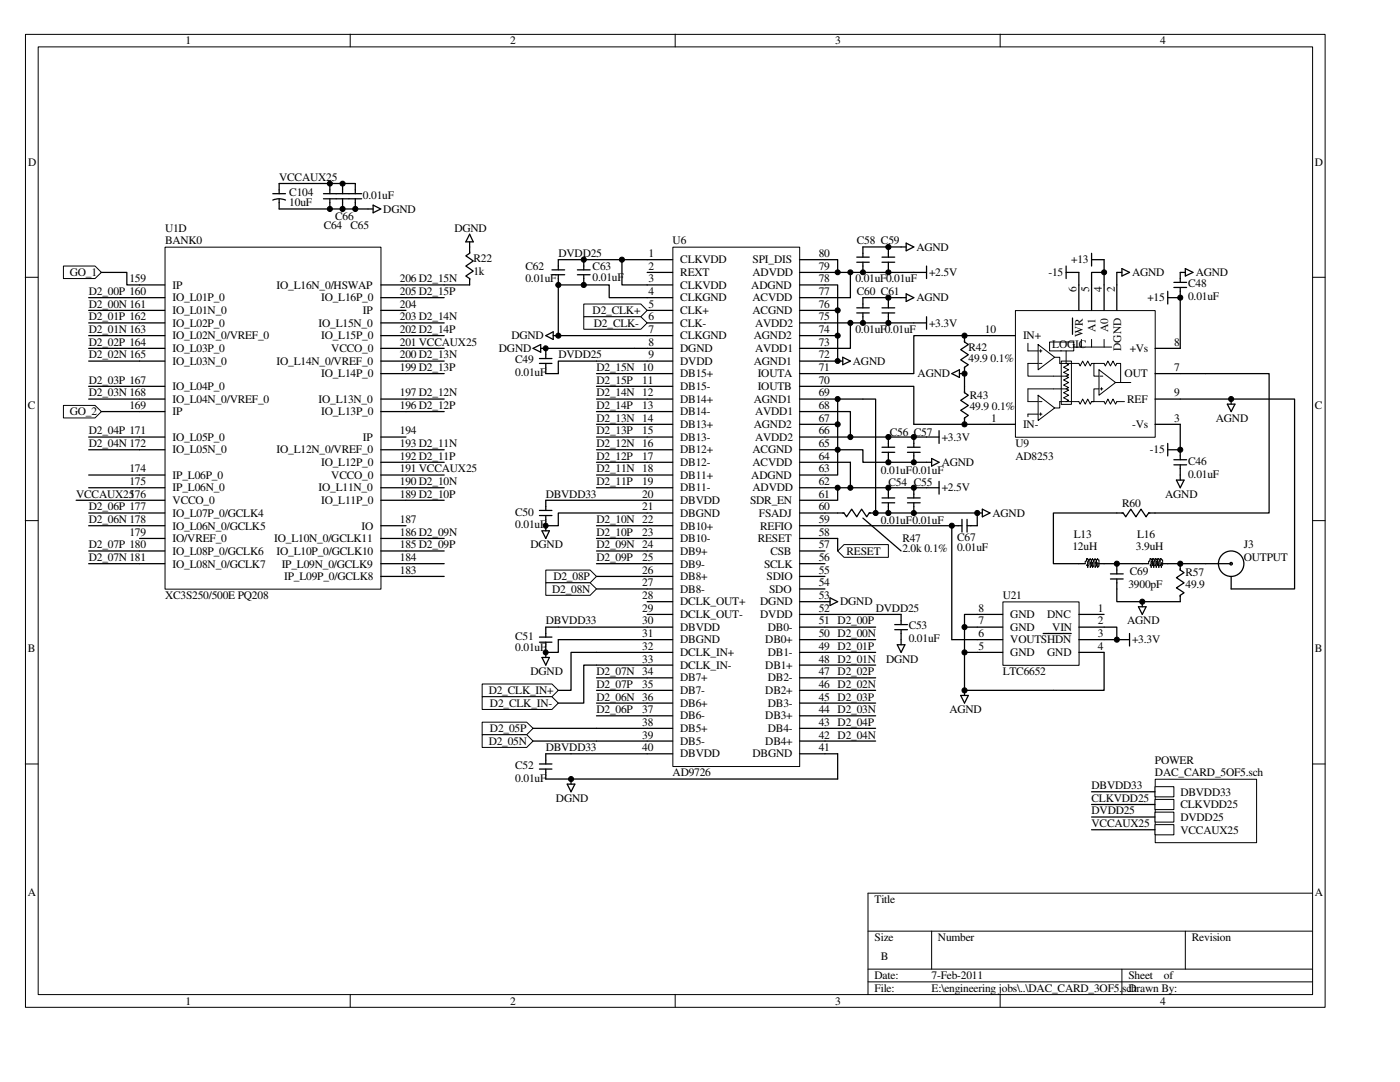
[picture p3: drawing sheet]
<svg xmlns="http://www.w3.org/2000/svg" width="279mm" height="216mm" viewBox="0 0 279 216" stroke-linecap="round" stroke-linejoin="round" font-family="sans-serif">
<g fill="none" stroke="#000" stroke-width=".2">
<path d="M5.1 6.9h259.4v194.1h-259.4zM7.6 9.4h254.4v189.1h-254.4zM69.9 6.8v2.6M134.7 6.8v2.6M199.6 6.8v2.6M5 55.3h2.6M261.9 55.3h2.6M5 103.9h2.6M261.9 103.9h2.6M5 152.4h2.6M261.9 152.4h2.6M261.9 178.2h-88.7v20.2"/>
<path d="M69.9 198.4v2.6M134.7 198.4v2.6M173.2 185.8h88.7M173.2 193.4h88.7M173.2 195.9h88.7M185.9 185.8v7.6M199.6 198.4v2.6M223.9 193.4v5M236.6 185.8v7.6"/>
</g>
<g fill="none" stroke="#000" stroke-width=".25">
<path d="M17.7 59.4h10.2M81 59.4h7.6M81 56.9h7.6M17.7 67h10.2M17.7 64.4h10.2M17.7 72.1h10.2M17.7 79.6h10.2M17.7 77.1h10.2M17.7 69.5h10.2M17.7 61.9h10.2M81 67h7.6M81 64.4h7.6"/>
<path d="M81 74.5h7.6M81 72.1h7.6M81 79.6h7.6M119 74.5h10.2M119 79.6h10.2M119 77.1h10.2M17.7 89.7h10.2M17.7 97.3h10.2M17.7 94.8h10.2M17.7 87.2h10.2M81 82.1h7.6M81 92.2h7.6"/>
<path d="M81 89.7h7.6M81 99.8h7.6M81 97.3h7.6M119 82.1h10.2M119 92.2h10.2M119 89.7h10.2M119 97.3h10.2M119 94.8h10.2M119 87.2h10.2M119 84.7h10.2M17.7 109.9h10.2M17.7 112.5h10.2"/>
<path d="M17.7 104.9h10.2M17.7 102.4h10.2M81 109.9h7.6M81 107.4h7.6M81 115h7.6M81 112.5h7.6M119 109.9h10.2M119 107.4h10.2M119 115h10.2M119 112.5h10.2M119 104.9h10.2M119 117.5h10.2"/>
<path d="M119 135.3h10.2M119 137.8h10.2M164.6 135.3h10.2M164.6 137.8h10.2M164.6 130.2h10.2M164.6 132.7h10.2M164.6 125.1h10.2M164.6 127.6h10.2M119 140.3h10.2M119 142.8h10.2M119 145.3h10.2M119 147.9h10.2"/>
<path d="M164.6 140.3h10.2M164.6 142.8h10.2M164.6 145.3h10.2M164.6 147.9h10.2"/>
</g>
<path d="M33 49.4h43v68.2h-43z" fill="#fff"/>
<path d="M32.9 49.3h43.1v68.3h-43.1z" fill="none" stroke="#000" stroke-width=".2"/>
<g fill="none" stroke="#000" stroke-width=".25">
<path d="M27.9 56.9h5M27.9 59.4h5M76 56.9h5M76 59.4h5M27.9 61.9h5M27.9 64.4h5M27.9 67h5M27.9 69.5h5M27.9 72.1h5M27.9 77.1h5M27.9 79.6h5M76 61.9h5"/>
<path d="M76 64.4h5M76 67h5M76 69.5h5M76 72.1h5M76 79.6h5M76 74.5h5M27.9 82.1h5M27.9 87.2h5M27.9 89.7h5M27.9 94.8h5M27.9 97.3h5M27.9 99.8h5"/>
<path d="M76 82.1h5M76 87.2h5M76 89.7h5M76 94.8h5M76 97.3h5M76 99.8h5M76 92.2h5M27.9 102.4h5M27.9 104.9h5M27.9 107.4h5M27.9 109.9h5M27.9 112.5h5"/>
<path d="M76 104.9h5M76 107.4h5M76 109.9h5M76 112.5h5M76 115h5"/>
</g>
<path d="M134.3 49.4h25.3v103.6h-25.3z" fill="#fff"/>
<path d="M134.3 49.3h25.3v103.7h-25.3z" fill="none" stroke="#000" stroke-width=".2"/>
<g fill="none" stroke="#000" stroke-width=".25">
<path d="M129.2 51.8h5M129.2 54.4h5M129.2 56.9h5M129.2 59.4h5M159.6 51.8h5M159.6 54.4h5M159.6 56.9h5M159.6 59.4h5M129.2 61.9h5M129.2 64.4h5M129.2 67h5M129.2 69.5h5"/>
<path d="M129.2 72.1h5M129.2 74.5h5M129.2 77.1h5M129.2 79.6h5M159.6 61.9h5M159.6 64.4h5M159.6 67h5M159.6 69.5h5M159.6 72.1h5M159.6 74.5h5M159.6 77.1h5M159.6 79.6h5"/>
<path d="M129.2 82.1h5M129.2 84.7h5M129.2 87.2h5M129.2 89.7h5M129.2 92.2h5M129.2 94.8h5M129.2 97.3h5M129.2 99.8h5M159.6 82.1h5M159.6 84.7h5M159.6 87.2h5M159.6 89.7h5"/>
<path d="M159.6 92.2h5M159.6 94.8h5M159.6 97.3h5M159.6 99.8h5M129.2 102.4h5M129.2 104.9h5M129.2 107.4h5M129.2 109.9h5M129.2 112.5h5M129.2 115h5M129.2 117.5h5M159.6 102.4h5"/>
<path d="M159.6 104.9h5M159.6 107.4h5M159.6 109.9h5M159.6 112.5h5M159.6 115h5M159.6 117.5h5M119 130.2h15.2M119 132.7h15.2M129.2 120.1h5M129.2 122.6h5M129.2 125.1h5M129.2 127.6h5"/>
<path d="M129.2 135.3h5M129.2 137.8h5M159.6 120.1h5M159.6 122.6h5M159.6 125.1h5M159.6 127.6h5M159.6 130.2h5M159.6 132.7h5M159.6 135.3h5M159.6 137.8h5M129.2 140.3h5M129.2 142.8h5"/>
<path d="M129.2 145.3h5M129.2 147.9h5M129.2 150.4h5M159.6 140.3h5M159.6 142.8h5M159.6 145.3h5M159.6 147.9h5M159.6 150.4h5"/>
</g>
<path d="M116.5 60.7h11.4l1.3 1.2-1.3 1.3h-11.4z" fill-rule="evenodd" fill="#fff"/>
<path d="M116.5 60.7h11.4l1.3 1.2-1.3 1.3h-11.4z" fill="none" stroke="#000" stroke-width=".2"/>
<path d="M116.5 63.2h11.4l1.3 1.2-1.3 1.3h-11.4z" fill-rule="evenodd" fill="#fff"/>
<path d="M116.5 63.2h11.4l1.3 1.2-1.3 1.3h-11.4z" fill="none" stroke="#000" stroke-width=".2"/>
<path d="M96.2 136.5h14l1.2 1.3-1.2 1.2h-14z" fill-rule="evenodd" fill="#fff"/>
<path d="M96.2 136.5h14l1.2 1.3-1.2 1.2h-14z" fill="none" stroke="#000" stroke-width=".2"/>
<path d="M96.2 139h14l1.2 1.3-1.2 1.3h-14z" fill-rule="evenodd" fill="#fff"/>
<path d="M96.2 139h14l1.2 1.3-1.2 1.3h-14z" fill="none" stroke="#000" stroke-width=".2"/>
<path d="M202.7 62h27.8v25.2h-27.8z" fill="#fff"/>
<path d="M202.6 62h27.9v25.2h-27.9z" fill="none" stroke="#000" stroke-width=".2"/>
<path d="M211.8 72.1h2v8.6h-2z" fill="#fff"/>
<g fill="none" stroke="#000" stroke-width=".2">
<path d="M205.1 68.5v1.5h2.1M207.2 68.7l3.3 2.6-3.3 2.5zM207.2 78.9l3.3 2.5-3.3 2.5zM207.2 72.5h-2.1v2.6h7.7M207.4 72.5h.5M207.4 70h.5M207.7 69.8v.5M209.5 68.2h4.8v1.8h-4.8zM210.5 71.3h1v1.2h3.8l.3 .5 .5-.9 .5 .9 .5-.9 .5 .9 .2-.5h.5M211.8 72.1h2v8.6h-2zM212.8 70v2.5l.5 .3-1 .5 1 .5-1 .5 1 .5-.5 .3M212.8 75.1l.5 .2-1 .5 1 .5-1 .5 1 .5-.5 .3"/>
<path d="M212.8 77.6l.5 .3-1 .5 1 .5-1 .5 1 .5-.5 .2M212.8 77.6h-7.7v2.5h2.1M214.3 69.3h7.6M215.8 67.7v1.6M217.8 67.7v1.6M219.3 75.1h-1v-2.6h2l.3 .5 .5-.9 .5 .9 .5-.9 .5 .9 .3-.5h.7v3.8h-1M219.3 73.8l3.3 2.5-3.3 2.6zM219.3 77.6h-1v2.5M219.6 75.1h.5M219.6 77.6h.5M219.8 77.3v.6M220.3 67.7v1.6"/>
<path d="M223.6 76.3h2.1M207.2 82.6h-2.1v.5M207.4 82.6h.5M207.4 80.1h.5M207.7 82.4v.5M224.4 80.1h-1.5l-.3 .5-.5-1-.5 1-.5-1-.5 1-.3-.5h-2.5l-.2 .5-.5-1-.5 1-.5-1-.5 1-.3-.5h-3.8v1.3h-1"/>
<circle cx="167.2" cy="54.3" r=".5"/>
<circle cx="169.7" cy="54.3" r=".5"/>
<circle cx="167.2" cy="61.9" r=".51"/>
<circle cx="167.2" cy="67" r=".51"/>
<circle cx="167.2" cy="79.6" r=".51"/>
<circle cx="167.2" cy="72" r=".5"/>
<circle cx="169.7" cy="64.4" r=".51"/>
<circle cx="167.2" cy="97.3" r=".51"/>
<circle cx="167.2" cy="89.7" r=".51"/>
<circle cx="167.2" cy="84.7" r=".51"/>
<circle cx="169.7" cy="87.2" r=".51"/>
<circle cx="169.7" cy="97.3" r=".51"/>
</g>
<g fill="none" stroke="#000" stroke-width=".25">
<path d="M54.4 39.9a3.3 3.3 0 0 1 2.6 0M54.4 38.7h2.6M55.7 38.7v-2.1h15.2v2.1M55.7 39.7v2h18.8M64.6 38.7h7.6M64.6 39.7h7.6M65.8 36.6v2.1M65.8 39.7v2M68.4 36.6v2.1M68.4 39.7v2M70.9 39.7v2M74.5 40.9l1.5 .8-1.5 .8z"/>
<path d="M110.2 54.8h2.5M110.2 53.8h2.5M111.4 54.8v2.1M115.2 54.8h2.6M115.2 53.8h2.6M116.5 51.8v2M116.5 54.8v2.1M124.1 51.8h-12.7v2M129.2 51.8h-5.1v5.1h5.1M129.2 59.4h-7.6v-2.5h-10.2v10.1h17.8M164.6 56.9h2.6v5h-2.6M164.6 51.8h2.6v2.6h-2.6"/>
<path d="M167.2 54.4h2.5v5h-5.1M169.7 54.4h15.2M171 52.3h2.5M171 51.3h2.5M172.2 52.3v2.1M176 52.3h2.6M176 51.3h2.6M177.3 49.3v2M177.3 52.3v2.1M177.3 59.4v2M180.8 59.4h-8.6v2M180.8 49.3h-8.6v2"/>
<path d="M180.8 58.6l1.6 .8-1.6 .8zM180.8 48.5l1.6 .8-1.6 .7zM184.9 53.1v2.5M212.8 54.4h2.5v7.5M212.8 53.1v2.5M217.8 51.8h2.5v10.1M217.8 50.5v2.6M220.3 54.4h-2.5v7.5M223.9 54.4h-1v7.5M223.9 53.6l1.5 .8-1.5 .7zM233 58.1v2.6M233 59.4h2.5"/>
<path d="M234.3 57.4h2.5M234.3 56.3h2.5M235.5 57.4v12.1h-5M236.6 54.4h-1.1v1.9M236.6 53.6l1.5 .8-1.5 .7zM81 69.5h7.6M106.4 69.5l1.5-.8v1.6zM107.7 71.5h2.5M107.7 72.5h2.5M107.9 69.5h21.3M108.9 69.5v2M129.2 72.1h-17.8v2.4h-2.5v-2"/>
<path d="M164.6 77.1h17.8v7.6h20.2M164.6 79.6h2.6v5.1h-2.6M164.6 64.4h20.3M167.2 61.9v5.1h-2.6M167.2 67v5.1h-2.6M167.2 79.6h7.6v22.8M167.2 72.1h1M168.2 71.3l1.5 .8-1.5 .7zM169.7 64.4v5.1h-5.1M171 62.4h2.5M171 61.4h2.5M172.2 62.4v2"/>
<path d="M176 62.4h2.6M176 61.4h2.6M177.3 62.4v2M184.9 63.2v2.5M189.9 74.5l1.6-.7v1.5zM191.5 74.5h1M192.5 67v1.2l.8 .5-1.6 1.1 1.6 1-1.6 1 1.6 1-.8 .5v.2M192.5 73.3v5.1l.8 .5-1.6 1 1.6 1-1.6 1 1.6 1-.8 .5v.3M202.6 67h-20.2v7.5h-17.8M214 63.5v3.2M230.5 74.5h5M230.5 79.6h15.2v1"/>
<path d="M15.2 99.8h12.7M81 94.8h7.6M129.2 99.8h-20.3v2.1M164.6 82.1h5.1v5.1h-5.1M164.6 92.2h5.1v5.1h-2.5M164.6 97.3h2.6v2.5h-2.6M167.2 84.7v5h-2.6M169.7 87.2h17.7M169.7 97.3h17.7M176 99.4h2.6M176 90.3h2.6M176 89.2h2.6"/>
<path d="M177.3 92.2h-5.1v-2.5h-5v5.1h-2.6M177.3 87.2v2M177.3 90.3v1.9M177.3 97.3v2.1M177.3 92.2h8.6M181.1 99.4h2.5M181.1 90.3h2.5M181.1 89.2h2.5M182.4 87.2v2M182.4 90.3v1.9M182.4 97.3v2.1M185.9 91.5l1.5 .7-1.5 .8z"/>
<path d="M187.4 85.9v2.6M187.4 96.1v2.5M192.5 83.4v1.3M230.5 84.7h5v7M233 88.5v2.5M233 89.7h2.5M234.3 92.8h2.5M234.3 91.7h2.5M234.8 95.8h1.5l-.8 1.5zM235.5 92.8v3M244.9 80.6h1.6l-.8 1.5zM107.7 102.9h2.5"/>
<path d="M107.7 101.9h2.5M108.2 105.9h1.4l-.7 1.5zM108.9 102.9v3M129.2 102.4h-17.8v2.5h-2.5M164.6 104.9h25.3v22.7M164.6 102.4h3.8M165.7 119.3l1.5 .8-1.5 .7zM168.2 102.4h.2l.6 .7 1-1.5 1 1.5 1-1.5 1 1.5 .5-.7h22.5M172.2 103.4l7.6 6.5M176 100.3h2.6M177.3 100.3v2.1M181.1 100.3h2.5"/>
<path d="M182.4 100.3v2.1M189.9 104.9h2.1M192 103.6v2.6M193 104.9h2M193 103.6v2.6M196 101.6l1.6 .8-1.6 .7zM240.6 112.5h5.1M245.7 115v2.5M107.7 128.1h2.5M107.7 127.1h2.5M108.2 131.2h1.4l-.7 1.5zM108.9 128.1v3.1"/>
<path d="M119 130.2h-5v7.6h-2.6M119 132.7h-2.5v7.6h-5.1M129.2 127.6h-17.8v2.6h-2.5M129.2 125.1h-20.3v2M164.6 122.6h15.2v2M164.6 120.1h1.1M178.6 125.6h2.5M178.6 124.6h2.5M179.1 128.7h1.5l-.8 1.5zM179.8 125.6v3.1M107.7 153.5h2.5M107.7 152.4h2.5"/>
<path d="M113.2 156.5h1.5l-.7 1.5zM114 155.4v1.1M129.2 150.4h-20.3v2M164.6 150.4h2.6v5h-58.3v-1.9"/>
<circle cx="245.7" cy="112.5" r=".26"/>
<circle cx="245.7" cy="112.5" r="2.54"/>
</g>
<g fill="#000">
<circle cx="167.2" cy="54.3" r=".5"/>
<circle cx="169.7" cy="54.3" r=".5"/>
<circle cx="167.2" cy="61.9" r=".51"/>
<circle cx="167.2" cy="67" r=".51"/>
<circle cx="167.2" cy="79.6" r=".51"/>
<circle cx="167.2" cy="72" r=".5"/>
<circle cx="169.7" cy="64.4" r=".51"/>
<circle cx="167.2" cy="97.3" r=".51"/>
<circle cx="167.2" cy="89.7" r=".51"/>
<circle cx="167.2" cy="84.7" r=".51"/>
<circle cx="169.7" cy="87.2" r=".51"/>
<circle cx="169.7" cy="97.3" r=".51"/>
</g>
<path d="M230.6 155.5h20.2v12.6h-20.2z" fill="#fff"/>
<path d="M230.5 155.5h20.3v12.6h-20.3z" fill="none" stroke="#000" stroke-width=".2"/>
<path d="M230.5 157h3.8v2h-3.8z" fill-rule="evenodd" fill="#fff"/>
<path d="M230.5 157h3.8v2h-3.8z" fill="none" stroke="#000" stroke-width=".2"/>
<path d="M230.5 159.5h3.8v2h-3.8z" fill-rule="evenodd" fill="#fff"/>
<path d="M230.5 159.5h3.8v2h-3.8z" fill="none" stroke="#000" stroke-width=".2"/>
<path d="M230.5 162.1h3.8v1.9h-3.8z" fill-rule="evenodd" fill="#fff"/>
<path d="M230.5 162.1h3.8v1.9h-3.8z" fill="none" stroke="#000" stroke-width=".2"/>
<path d="M230.5 164.5h3.8v2.1h-3.8z" fill-rule="evenodd" fill="#fff"/>
<path d="M230.5 164.5h3.8v2.1h-3.8z" fill="none" stroke="#000" stroke-width=".2"/>
<path d="M235.5 74.5h5.1M164.6 107.4h2.6M217.8 158h12.7M217.8 160.5h12.7M217.8 163h12.7M217.8 165.6h12.7" fill="none" stroke="#000" stroke-width=".25"/>
<path d="M167.2 109.9l1.2-1.2h8.9v2.5h-8.9z" fill-rule="evenodd" fill="#fff"/>
<g fill="none" stroke="#000" stroke-width=".2">
<path d="M167.2 109.9l1.2-1.2h8.9v2.5h-8.9z"/>
<circle cx="111.4" cy="67" r=".5"/>
<circle cx="114" cy="155.5" r=".5"/>
</g>
<path d="M108.9 67l1.5-.8v1.5zM110.4 67h1M167.2 107.4v2.5" fill="none" stroke="#000" stroke-width=".25"/>
<g fill="#000">
<circle cx="111.4" cy="67" r=".5"/>
<circle cx="114" cy="155.5" r=".5"/>
</g>
<path d="M12.7 53.1h6.3l1.2 1.3-1.2 1.2h-6.3z" fill-rule="evenodd" fill="#fff"/>
<path d="M12.7 53.1h6.3l1.2 1.3-1.2 1.2h-6.3z" fill="none" stroke="#000" stroke-width=".2"/>
<path d="M12.7 80.9h6.3l1.2 1.2-1.2 1.3h-6.3z" fill-rule="evenodd" fill="#fff"/>
<path d="M12.7 80.9h6.3l1.2 1.2-1.2 1.3h-6.3z" fill="none" stroke="#000" stroke-width=".2"/>
<path d="M20.2 54.4h5.1v2.5h2.6M20.2 82.1h7.7" fill="none" stroke="#000" stroke-width=".25"/>
<path d="M96.2 144.1h8.9l1.3 1.2-1.3 1.3h-8.9z" fill-rule="evenodd" fill="#fff"/>
<path d="M96.2 144.1h8.9l1.3 1.2-1.3 1.3h-8.9z" fill="none" stroke="#000" stroke-width=".2"/>
<path d="M96.2 146.6h8.9l1.3 1.3-1.3 1.2h-8.9z" fill-rule="evenodd" fill="#fff"/>
<path d="M96.2 146.6h8.9l1.3 1.3-1.3 1.2h-8.9z" fill="none" stroke="#000" stroke-width=".2"/>
<path d="M108.9 113.7h8.9l1.2 1.3-1.2 1.3h-8.9z" fill-rule="evenodd" fill="#fff"/>
<path d="M108.9 113.7h8.9l1.2 1.3-1.2 1.3h-8.9z" fill="none" stroke="#000" stroke-width=".2"/>
<path d="M108.9 116.3h8.9l1.2 1.2-1.2 1.3h-8.9z" fill-rule="evenodd" fill="#fff"/>
<g fill="none" stroke="#000" stroke-width=".2">
<path d="M108.9 116.3h8.9l1.2 1.2-1.2 1.3h-8.9zM217.1 112.2v.5h-.3l.3 .3v.2v-.2l.2-.3v-1h-.2v-.2h-.3v.5h-.2v.5M217.6 112.2v1v-.2h.2v-1.3h-.2v-.2l-.3 .2v.3h-.2v.5M218.1 112.2v1v-.2h.2v-1.3h-.2v-.2l-.5 .7v.3M218.6 112.2v1v-.2h.2v-1.3h-.2v-.2l-.5 .7v.3M219.1 112.2v1v-.2h.2v-1.3h-.2v-.2l-.3 .2-.2 .8M229.7 112.2v.5h-.2l.2 .3v.2v-.2l.3-.3v-1h-.3v-.2h-.2v.5h-.3v.5M230.3 112.2v.5h-.3l.3 .3v.2v-.2l.2-.3v-1h-.2v-.2h-.3v.5h-.3v.5M230.8 112.2v.5h-.3l.3 .3v.2v-.2l.2-.3v-1h-.2v-.2h-.3v.5h-.2v.5M231.3 112.2v.5h-.3l.3 .3v.2v-.2l.2-.3v-1h-.2v-.2h-.3v.5h-.2v.5M231.8 112.2v.5h-.3l.3 .3v.2v-.2l.2-.3v-1h-.2v-.2h-.3v.5h-.2v.5"/>
<circle cx="65.8" cy="36.6" r=".49"/>
<circle cx="68.4" cy="36.6" r=".5"/>
<circle cx="65.8" cy="41.7" r=".5"/>
<circle cx="68.4" cy="41.7" r=".51"/>
<circle cx="70.9" cy="41.7" r=".51"/>
<circle cx="111.4" cy="56.9" r=".5"/>
<circle cx="116.5" cy="51.8" r=".51"/>
<circle cx="116.5" cy="56.9" r=".51"/>
<circle cx="124.1" cy="51.8" r=".51"/>
<circle cx="172.2" cy="54.3" r=".49"/>
<circle cx="177.3" cy="59.4" r=".51"/>
<circle cx="177.3" cy="49.3" r=".51"/>
<circle cx="177.3" cy="54.3" r=".5"/>
<circle cx="220.4" cy="54.3" r=".49"/>
<circle cx="235.5" cy="59.4" r=".51"/>
<circle cx="108.9" cy="69.5" r=".5"/>
<circle cx="172.2" cy="64.4" r=".5"/>
<circle cx="177.3" cy="64.4" r=".51"/>
<circle cx="192.5" cy="67" r=".51"/>
<circle cx="192.5" cy="74.6" r=".51"/>
<circle cx="177.3" cy="87.2" r=".51"/>
<circle cx="177.3" cy="97.3" r=".51"/>
<circle cx="177.3" cy="92.2" r=".51"/>
<circle cx="182.4" cy="92.2" r=".51"/>
<circle cx="182.4" cy="87.2" r=".51"/>
<circle cx="182.4" cy="97.3" r=".51"/>
<circle cx="192.5" cy="84.7" r=".51"/>
<circle cx="235.5" cy="89.7" r=".5"/>
<circle cx="108.9" cy="104.9" r=".5"/>
<circle cx="174.8" cy="102.4" r=".5"/>
<circle cx="177.3" cy="102.4" r=".51"/>
<circle cx="182.4" cy="102.4" r=".51"/>
<circle cx="190" cy="104.9" r=".5"/>
<circle cx="195" cy="102.4" r=".51"/>
<circle cx="222.9" cy="112.5" r=".51"/>
<circle cx="235.5" cy="112.5" r=".51"/>
<circle cx="108.9" cy="130.2" r=".5"/>
<circle cx="192.5" cy="130.2" r=".51"/>
<circle cx="192.5" cy="125.1" r=".51"/>
<circle cx="222.9" cy="127.6" r=".5"/>
<circle cx="228" cy="120.1" r=".51"/>
</g>
<g fill="none" stroke="#000" stroke-width=".25">
<path d="M93.7 50.3v.2l-.7 .6 1.4 1-1.4 1 1.4 1-1.4 1 .7 .5v1.3h-5.1M93.7 48.3v2.2M93.7 46.7l.7 1.6h-1.4zM240.6 74.5h12.7v27.9h-24.1l-.5 .7-1-1.5-1 1.5-1-1.5-1 1.5-.5-.7h-.3M245.7 79.6h12.7v37.9h-12.7M195 102.4v2.5M219.1 112.5h10.1M221.6 115.5h2.6M221.6 114.5h2.6M222.9 115.5v4.6h12.6v-1.3M222.9 112.5v2M224.2 102.4h-14v10.1h6.4"/>
<path d="M231.8 112.5h8.8M235.5 112.5v1.2l.8 .6-1.5 1 1.5 1-1.5 1 1.5 1-.8 .5v.2M189.9 127.6h5.1M192.5 130.2h2.5M192.5 125.1h2.5M195 122.6h-2.5v15.2h27.8v-7.6M220.3 125.1h2.6v2.5h-2.6M222.9 127.6h2.5M225.4 126.4v2.5M227.2 121.1h1.5l-.7 1.5zM228 120.1v1M106.4 147.9h12.6"/>
<path d="M106.4 145.3h12.6"/>
</g>
<g fill="#000">
<circle cx="65.8" cy="36.6" r=".49"/>
<circle cx="68.4" cy="36.6" r=".5"/>
<circle cx="65.8" cy="41.7" r=".5"/>
<circle cx="68.4" cy="41.7" r=".51"/>
<circle cx="70.9" cy="41.7" r=".51"/>
<circle cx="111.4" cy="56.9" r=".5"/>
<circle cx="116.5" cy="51.8" r=".51"/>
<circle cx="116.5" cy="56.9" r=".51"/>
<circle cx="124.1" cy="51.8" r=".51"/>
<circle cx="172.2" cy="54.3" r=".49"/>
<circle cx="177.3" cy="59.4" r=".51"/>
<circle cx="177.3" cy="49.3" r=".51"/>
<circle cx="177.3" cy="54.3" r=".5"/>
<circle cx="220.4" cy="54.3" r=".49"/>
<circle cx="235.5" cy="59.4" r=".51"/>
<circle cx="108.9" cy="69.5" r=".5"/>
<circle cx="172.2" cy="64.4" r=".5"/>
<circle cx="177.3" cy="64.4" r=".51"/>
<circle cx="192.5" cy="67" r=".51"/>
<circle cx="192.5" cy="74.6" r=".51"/>
<circle cx="177.3" cy="87.2" r=".51"/>
<circle cx="177.3" cy="97.3" r=".51"/>
<circle cx="177.3" cy="92.2" r=".51"/>
<circle cx="182.4" cy="92.2" r=".51"/>
<circle cx="182.4" cy="87.2" r=".51"/>
<circle cx="182.4" cy="97.3" r=".51"/>
<circle cx="192.5" cy="84.7" r=".51"/>
<circle cx="235.5" cy="89.7" r=".5"/>
<circle cx="108.9" cy="104.9" r=".5"/>
<circle cx="174.8" cy="102.4" r=".5"/>
<circle cx="177.3" cy="102.4" r=".51"/>
<circle cx="182.4" cy="102.4" r=".51"/>
<circle cx="190" cy="104.9" r=".5"/>
<circle cx="195" cy="102.4" r=".51"/>
<circle cx="222.9" cy="112.5" r=".51"/>
<circle cx="235.5" cy="112.5" r=".51"/>
<circle cx="108.9" cy="130.2" r=".5"/>
<circle cx="192.5" cy="130.2" r=".51"/>
<circle cx="192.5" cy="125.1" r=".51"/>
<circle cx="222.9" cy="127.6" r=".5"/>
<circle cx="228" cy="120.1" r=".51"/>
</g>
<path d="M200.2 120.1h15.1v12.7h-15.1z" fill="#fff"/>
<g fill="none" stroke="#000" stroke-width=".2">
<path d="M200.2 120.1h15.1v12.7h-15.1z"/>
<circle cx="245.7" cy="79.6" r=".51"/>
<circle cx="192.5" cy="137.8" r=".51"/>
</g>
<path d="M191.7 138.8h1.6l-.8 1.5zM192.5 137.8v1M195 122.6h5.1M195 125.1h5.1M195 127.6h5.1M195 130.2h5.1M208.2 126.4h5.6M215.3 122.6h5M215.3 125.1h5M215.3 127.6h5M215.3 130.2h5" fill="none" stroke="#000" stroke-width=".25"/>
<g fill="#000">
<circle cx="245.7" cy="79.6" r=".51"/>
<circle cx="192.5" cy="137.8" r=".51"/>
</g>
<g font-size="2.3">
<text x="37" y="8.8">1</text>
<text x="101.8" y="8.8">2</text>
<text x="166.7" y="8.8">3</text>
<text x="231.5" y="8.8">4</text>
<text x="5.6" y="33.1">D</text>
<text x="262.4" y="33.1">D</text>
<text x="55.7" y="36.1">VCCAUX25</text>
<text x="57.7" y="39.2">C104</text>
<text x="57.7" y="41.2">10uF</text>
<text x="72.4" y="39.7">0.01uF</text>
<text x="32.9" y="46.2">U1D</text>
<text x="64.6" y="45.7">C64</text>
<text x="66.9" y="43.9">C66</text>
<text x="69.9" y="45.7">C65</text>
<text x="76.5" y="42.5">DGND</text>
<text x="90.7" y="46.2">DGND</text>
<text x="32.9" y="48.8">BANK0</text>
<text x="94.5" y="52.3">R22</text>
<text x="104.9" y="53.8">C62</text>
<text x="111.5" y="51.3">DVDD25</text>
<text x="118.3" y="53.8">C63</text>
<text x="129.5" y="51.3">1</text>
<text x="129.5" y="53.8">2</text>
<text x="134.2" y="48.8">U6</text>
<text x="135.8" y="52.5">CLKVDD</text>
<text x="150.2" y="52.5">SPI_DIS</text>
<text x="163.4" y="53.8">79</text>
<text x="163.4" y="51.3">80</text>
<text x="171" y="48.8">C58 C59</text>
<text x="182.9" y="50">AGND</text>
<text x="213.8" y="52.5">+13</text>
<text x="13.9" y="55.1">GO_1</text>
<text x="17.7" y="58.9">D2_00P 160</text>
<text x="25.8" y="56.3">159</text>
<text x="34.5" y="57.6">IP</text>
<text x="55.2" y="57.6">IO_L16N_0/HSWAP</text>
<text x="79.8" y="56.3">206 D2_15N</text>
<text x="79.8" y="58.9">205 D2_15P</text>
<text x="94.5" y="54.8">1k</text>
<text x="104.9" y="56.3">0.01uF</text>
<text x="118.3" y="56.1">0.01uF</text>
<text x="129.5" y="56.3">3</text>
<text x="129.5" y="58.9">4</text>
<text x="135.8" y="55.1">REXT</text>
<text x="135.8" y="57.6">CLKVDD</text>
<text x="149.9" y="57.6">ADGND</text>
<text x="150.2" y="55.1">ADVDD</text>
<text x="163.4" y="58.9">77</text>
<text x="163.4" y="56.3">78</text>
<text x="170.7" y="56.3">0.01uF0.01uF</text>
<text x="171" y="58.9">C60 C61</text>
<text x="185.4" y="55.1">+2.5V</text>
<text x="209.3" y="55.1">-15</text>
<text x="214.8" y="58.2" transform="rotate(-90 214.8 58.2)">6</text>
<text x="217.4" y="58.2" transform="rotate(-90 217.4 58.2)">5</text>
<text x="219.9" y="58.2" transform="rotate(-90 219.9 58.2)">4</text>
<text x="222.5" y="58.2" transform="rotate(-90 222.5 58.2)">2</text>
<text x="225.9" y="55.1">AGND</text>
<text x="237.1" y="57.4">C48</text>
<text x="237.1" y="59.9">0.01uF</text>
<text x="238.6" y="55.1">AGND</text>
<text x="17.7" y="63.9">D2_01P 162</text>
<text x="17.7" y="61.4">D2_00N 161</text>
<text x="34.5" y="60.2">IO_L01P_0</text>
<text x="34.5" y="62.7">IO_L01N_0</text>
<text x="34.5" y="65.2">IO_L02P_0</text>
<text x="63.6" y="65.2">IO_L15N_0</text>
<text x="64.1" y="60.2">IO_L16P_0</text>
<text x="72.4" y="62.7">IP</text>
<text x="79.8" y="63.9">203 D2_14N</text>
<text x="79.8" y="61.4">204</text>
<text x="118.3" y="62.7">D2_CLK+</text>
<text x="118.5" y="65.2">D2_CLK-</text>
<text x="129.5" y="61.4">5</text>
<text x="129.5" y="63.9">6</text>
<text x="135.8" y="60.2">CLKGND</text>
<text x="135.8" y="62.7">CLK+</text>
<text x="135.8" y="65.2">CLK-</text>
<text x="150.2" y="62.7">ACGND</text>
<text x="150.2" y="60.2">ACVDD</text>
<text x="150.7" y="65.2">AVDD2</text>
<text x="163.4" y="61.4">76</text>
<text x="163.4" y="63.9">75</text>
<text x="182.9" y="60.2">AGND</text>
<text x="185.4" y="65.2">+3.3V</text>
<text x="229" y="60.2">+15</text>
<text x="17.7" y="71.5">D2_02N 165</text>
<text x="17.7" y="69">D2_02P 164</text>
<text x="17.7" y="66.5">D2_01N 163</text>
<text x="34.5" y="67.7">IO_L02N_0/VREF_0</text>
<text x="34.5" y="70.2">IO_L03P_0</text>
<text x="64.1" y="67.7">IO_L15P_0</text>
<text x="66.1" y="70.2">VCCO_0</text>
<text x="79.8" y="71.5">200 D2_13N</text>
<text x="79.8" y="69">201 VCCAUX25</text>
<text x="79.8" y="66.5">202 D2_14P</text>
<text x="99.6" y="70.2">DGND</text>
<text x="102.1" y="67.7">DGND</text>
<text x="111.5" y="71.5">DVDD25</text>
<text x="129.5" y="66.5">7</text>
<text x="129.5" y="69">8</text>
<text x="129.5" y="71.5">9</text>
<text x="135.8" y="67.7">CLKGND</text>
<text x="135.8" y="70.2">DGND</text>
<text x="150.5" y="67.7">AGND2</text>
<text x="150.7" y="70.2">AVDD1</text>
<text x="163.4" y="69">73</text>
<text x="163.4" y="71.5">72</text>
<text x="163.4" y="66.5">74</text>
<text x="170.7" y="66.5">0.01uF0.01uF</text>
<text x="193.3" y="70">R42</text>
<text x="196.6" y="66.5">10</text>
<text x="204.2" y="67.7">IN+</text>
<text x="210" y="69.5">LOGIC</text>
<text x="216.1" y="67.3" transform="rotate(-90 216.1 67.3)">WR</text>
<text x="218.7" y="66.3" transform="rotate(-90 218.7 66.3)">A1</text>
<text x="221.2" y="66.3" transform="rotate(-90 221.2 66.3)">A0</text>
<text x="223.7" y="70" transform="rotate(-90 223.7 70)">DGND</text>
<text x="225.5" y="70.2">+Vs</text>
<text x="234.3" y="69">8</text>
<text x="17.7" y="76.6">D2_03P 167</text>
<text x="34.5" y="72.8">IO_L03N_0</text>
<text x="34.5" y="77.9">IO_L04P_0</text>
<text x="55.2" y="72.8">IO_L14N_0/VREF_0</text>
<text x="64.1" y="75.3">IO_L14P_0</text>
<text x="79.8" y="74">199 D2_13P</text>
<text x="102.8" y="72.5">C49</text>
<text x="102.8" y="75.1">0.01uF</text>
<text x="119" y="74">D2_15N 10</text>
<text x="119" y="76.6">D2_15P</text>
<text x="128.2" y="76.6">11</text>
<text x="135.8" y="72.8">DVDD</text>
<text x="135.8" y="75.3">DB15+</text>
<text x="135.8" y="77.9">DB15-</text>
<text x="150.5" y="72.8">AGND1</text>
<text x="151.2" y="77.9">IOUTB</text>
<text x="151.2" y="75.3">IOUTA</text>
<text x="163.4" y="76.6">70</text>
<text x="163.4" y="74">71</text>
<text x="170.2" y="72.8">AGND</text>
<text x="183.1" y="75.3">AGND</text>
<text x="193.3" y="72.3">49.9 0.1%</text>
<text x="224.5" y="75.3">OUT</text>
<text x="234.3" y="74">7</text>
<text x="5.6" y="81.6">C</text>
<text x="13.9" y="82.9">GO_2</text>
<text x="17.7" y="79.1">D2_03N 168</text>
<text x="25.8" y="81.6">169</text>
<text x="34.5" y="80.3">IO_L04N_0/VREF_0</text>
<text x="34.5" y="82.9">IP</text>
<text x="63.6" y="80.3">IO_L13N_0</text>
<text x="64.1" y="82.9">IO_L13P_0</text>
<text x="79.8" y="81.6">196 D2_12P</text>
<text x="79.8" y="79.1">197 D2_12N</text>
<text x="119" y="79.1">D2_14N 12</text>
<text x="119" y="81.6">D2_14P</text>
<text x="128.2" y="81.6">13</text>
<text x="135.8" y="80.3">DB14+</text>
<text x="135.8" y="82.9">DB14-</text>
<text x="150.5" y="80.3">AGND1</text>
<text x="150.7" y="82.9">AVDD1</text>
<text x="163.4" y="81.6">68</text>
<text x="163.4" y="79.1">69</text>
<text x="193.5" y="79.6">R43</text>
<text x="193.5" y="81.9">49.9 0.1%</text>
<text x="225" y="80.3">REF</text>
<text x="234.3" y="79.1">9</text>
<text x="262.4" y="81.6">C</text>
<text x="17.7" y="89.2">D2_04N 172</text>
<text x="17.7" y="86.7">D2_04P 171</text>
<text x="34.5" y="88">IO_L05P_0</text>
<text x="72.4" y="88">IP</text>
<text x="79.8" y="89.2">193 D2_11N</text>
<text x="79.8" y="86.7">194</text>
<text x="119" y="84.2">D2_13N 14</text>
<text x="119" y="86.7">D2_13P</text>
<text x="119" y="89.2">D2_12N 16</text>
<text x="128.2" y="86.7">15</text>
<text x="135.8" y="85.4">DB13+</text>
<text x="135.8" y="88">DB13-</text>
<text x="150.5" y="85.4">AGND2</text>
<text x="150.7" y="88">AVDD2</text>
<text x="163.4" y="89.2">65</text>
<text x="163.4" y="86.7">66</text>
<text x="163.4" y="84.2">67</text>
<text x="177.6" y="87">C56 C57</text>
<text x="188" y="88">+3.3V</text>
<text x="197.8" y="84.2">1</text>
<text x="202.6" y="89.2">U9</text>
<text x="204.2" y="85.4">IN-</text>
<text x="225.9" y="85.4">-Vs</text>
<text x="234.3" y="84.2">3</text>
<text x="242.7" y="84.2">AGND</text>
<text x="25.8" y="94.3">174</text>
<text x="34.5" y="90.5">IO_L05N_0</text>
<text x="34.5" y="95.5">IP_L06P_0</text>
<text x="55.2" y="90.5">IO_L12N_0/VREF_0</text>
<text x="64.1" y="93">IO_L12P_0</text>
<text x="66.1" y="95.5">VCCO_0</text>
<text x="79.8" y="94.3">191 VCCAUX25</text>
<text x="79.8" y="91.7">192 D2_11P</text>
<text x="119" y="91.7">D2_12P</text>
<text x="119" y="94.3">D2_11N 18</text>
<text x="128.2" y="91.7">17</text>
<text x="135.8" y="90.5">DB12+</text>
<text x="135.8" y="93">DB12-</text>
<text x="135.8" y="95.5">DB11+</text>
<text x="149.9" y="95.5">ADGND</text>
<text x="150.2" y="93">ACVDD</text>
<text x="150.2" y="90.5">ACGND</text>
<text x="163.4" y="91.7">64</text>
<text x="163.4" y="94.3">63</text>
<text x="175.8" y="94.5">0.01uF0.01uF</text>
<text x="188" y="93">AGND</text>
<text x="202.6" y="91.7">AD8253</text>
<text x="229.5" y="90.5">-15</text>
<text x="237.1" y="92.8">C46</text>
<text x="237.1" y="95.3">0.01uF</text>
<text x="15.2" y="99.3">VCCAUX25176</text>
<text x="17.7" y="101.9">D2_06P 177</text>
<text x="25.8" y="96.8">175</text>
<text x="34.5" y="98">IP_L06N_0</text>
<text x="34.5" y="100.6">VCCO_0</text>
<text x="63.6" y="98">IO_L11N_0</text>
<text x="64.1" y="100.6">IO_L11P_0</text>
<text x="79.8" y="99.3">189 D2_10P</text>
<text x="79.8" y="96.8">190 D2_10N</text>
<text x="108.9" y="99.3">DBVDD33</text>
<text x="119" y="96.8">D2_11P</text>
<text x="128.2" y="96.8">19</text>
<text x="128.2" y="99.3">20</text>
<text x="128.2" y="101.9">21</text>
<text x="135.8" y="98">DB11-</text>
<text x="135.8" y="100.6">DBVDD</text>
<text x="149.7" y="100.6">SDR_EN</text>
<text x="150.2" y="98">ADVDD</text>
<text x="163.4" y="101.9">60</text>
<text x="163.4" y="99.3">61</text>
<text x="163.4" y="96.8">62</text>
<text x="177.3" y="97">C54 C55</text>
<text x="188" y="98">+2.5V</text>
<text x="223.9" y="101.1">R60</text>
<text x="232.5" y="99.3">AGND</text>
<text x="17.7" y="104.4">D2_06N 178</text>
<text x="25.8" y="106.9">179</text>
<text x="34.5" y="103.1">IO_L07P_0/GCLK4</text>
<text x="34.5" y="105.7">IO_L06N_0/GCLK5</text>
<text x="72.2" y="105.7">IO</text>
<text x="79.8" y="106.9">186 D2_09N</text>
<text x="79.8" y="104.4">187</text>
<text x="102.8" y="102.9">C50</text>
<text x="102.8" y="105.4">0.01uF</text>
<text x="119" y="104.4">D2_10N 22</text>
<text x="119" y="106.9">D2_10P</text>
<text x="128.2" y="106.9">23</text>
<text x="135.8" y="103.1">DBGND</text>
<text x="135.8" y="105.7">DB10+</text>
<text x="151.5" y="103.1">FSADJ</text>
<text x="151.7" y="105.7">REFIO</text>
<text x="163.4" y="106.9">58</text>
<text x="163.4" y="104.4">59</text>
<text x="175.8" y="104.6">0.01uF0.01uF</text>
<text x="191" y="107.9">C67</text>
<text x="198.1" y="103.1">AGND</text>
<text x="214.3" y="107.4">L13</text>
<text x="226.9" y="107.4">L16</text>
<text x="17.7" y="112">D2_07N 181</text>
<text x="17.7" y="109.4">D2_07P 180</text>
<text x="34.5" y="108.2">IO/VREF_0</text>
<text x="34.5" y="110.7">IO_L08P_0/GCLK6</text>
<text x="34.5" y="113.2">IO_L08N_0/GCLK7</text>
<text x="54.7" y="108.2">IO_L10N_0/GCLK11</text>
<text x="55.2" y="110.7">IO_L10P_0/GCLK10</text>
<text x="56.2" y="113.2">IP_L09N_0/GCLK9</text>
<text x="79.8" y="112">184</text>
<text x="79.8" y="109.4">185 D2_09P</text>
<text x="105.9" y="109.4">DGND</text>
<text x="119" y="109.4">D2_09N 24</text>
<text x="119" y="112">D2_09P</text>
<text x="128.2" y="112">25</text>
<text x="135.8" y="108.2">DB10-</text>
<text x="135.8" y="110.7">DB9+</text>
<text x="135.8" y="113.2">DB9-</text>
<text x="151.2" y="108.2">RESET</text>
<text x="152.5" y="113.2">SCLK</text>
<text x="153.8" y="110.7">CSB</text>
<text x="163.4" y="112">56</text>
<text x="163.4" y="109.4">57</text>
<text x="169" y="110.7">RESET</text>
<text x="180.1" y="108.2">R47</text>
<text x="180.1" y="110.2">2.0k 0.1%</text>
<text x="191" y="109.9">0.01uF</text>
<text x="214" y="109.7">12uH</text>
<text x="226.7" y="109.7">3.9uH</text>
<text x="248.2" y="109.4">J3</text>
<text x="248.2" y="112">OUTPUT</text>
<text x="32.9" y="119.5">XC3S250/500E PQ208</text>
<text x="56.7" y="115.7">IP_L09P_0/GCLK8</text>
<text x="79.8" y="114.5">183</text>
<text x="110.2" y="118.3">D2_08N</text>
<text x="110.4" y="115.7">D2_08P</text>
<text x="128.2" y="114.5">26</text>
<text x="128.2" y="117">27</text>
<text x="128.2" y="119.5">28</text>
<text x="135.8" y="115.7">DB8+</text>
<text x="135.8" y="118.3">DB8-</text>
<text x="153" y="115.7">SDIO</text>
<text x="153.5" y="118.3">SDO</text>
<text x="163.4" y="114.5">55</text>
<text x="163.4" y="119.5">53</text>
<text x="163.4" y="117">54</text>
<text x="200.1" y="119.5">U21</text>
<text x="225.2" y="117.3">3900pF</text>
<text x="225.5" y="114.8">C69</text>
<text x="236.6" y="115">R57</text>
<text x="236.6" y="117.3">49.9</text>
<text x="108.9" y="124.6">DBVDD33</text>
<text x="128.2" y="122.1">29</text>
<text x="128.2" y="124.6">30</text>
<text x="135.8" y="120.8">DCLK_OUT+</text>
<text x="135.8" y="123.4">DCLK_OUT-</text>
<text x="135.8" y="125.9">DBVDD</text>
<text x="151.7" y="123.4">DVDD</text>
<text x="151.7" y="120.8">DGND</text>
<text x="153.2" y="125.9">DB0-</text>
<text x="163.4" y="122.1">52</text>
<text x="163.4" y="124.6">51 D2_00P</text>
<text x="167.7" y="120.8">DGND</text>
<text x="174.8" y="122.1">DVDD25</text>
<text x="181.4" y="125.6">C53</text>
<text x="195.3" y="124.6">7</text>
<text x="195.3" y="122.1">8</text>
<text x="201.6" y="125.9">GND</text>
<text x="201.6" y="123.4">GND</text>
<text x="209" y="123.4">DNC</text>
<text x="210" y="125.9">VIN</text>
<text x="219.1" y="122.1">1</text>
<text x="219.1" y="124.6">2</text>
<text x="225" y="124.6">AGND</text>
<text x="5.6" y="130.2">B</text>
<text x="102.8" y="127.6">C51</text>
<text x="102.8" y="129.9">0.01uF</text>
<text x="128.2" y="127.1">31</text>
<text x="128.2" y="129.7">32</text>
<text x="135.8" y="128.4">DBGND</text>
<text x="135.8" y="130.9">DCLK_IN+</text>
<text x="152.7" y="128.4">DB0+</text>
<text x="153.2" y="130.9">DB1-</text>
<text x="163.4" y="129.7">49 D2_01P</text>
<text x="163.4" y="127.1">50 D2_00N</text>
<text x="181.4" y="128.1">0.01uF</text>
<text x="195.3" y="129.7">5</text>
<text x="195.3" y="127.1">6</text>
<text x="201.6" y="130.9">GND</text>
<text x="201.6" y="128.4">VOUTSHDN</text>
<text x="209" y="130.9">GND</text>
<text x="219.1" y="129.7">4</text>
<text x="219.1" y="127.1">3</text>
<text x="225.9" y="128.4">+3.3V</text>
<text x="262.4" y="130.2">B</text>
<text x="105.9" y="134.7">DGND</text>
<text x="119" y="134.7">D2_07N 34</text>
<text x="119" y="137.2">D2_07P</text>
<text x="128.2" y="132.2">33</text>
<text x="128.2" y="137.2">35</text>
<text x="135.8" y="133.4">DCLK_IN-</text>
<text x="135.8" y="136">DB7+</text>
<text x="152.7" y="133.4">DB1+</text>
<text x="153.2" y="136">DB2-</text>
<text x="163.4" y="137.2">46 D2_02N</text>
<text x="163.4" y="134.7">47 D2_02P</text>
<text x="163.4" y="132.2">48 D2_01N</text>
<text x="176.8" y="132.2">DGND</text>
<text x="200.1" y="134.7">LTC6652</text>
<text x="97.5" y="138.5">D2_CLK_IN+</text>
<text x="97.8" y="141.1">D2_CLK_IN-</text>
<text x="119" y="139.8">D2_06N 36</text>
<text x="119" y="142.3">D2_06P</text>
<text x="128.2" y="142.3">37</text>
<text x="135.8" y="138.5">DB7-</text>
<text x="135.8" y="141.1">DB6+</text>
<text x="135.8" y="143.6">DB6-</text>
<text x="152.7" y="143.6">DB3+</text>
<text x="152.7" y="138.5">DB2+</text>
<text x="153.2" y="141.1">DB3-</text>
<text x="163.4" y="142.3">44 D2_03N</text>
<text x="163.4" y="139.8">45 D2_03P</text>
<text x="189.5" y="142.3">AGND</text>
<text x="97.5" y="148.6">D2_05N</text>
<text x="97.8" y="146.1">D2_05P</text>
<text x="108.9" y="149.9">DBVDD33</text>
<text x="128.2" y="144.8">38</text>
<text x="128.2" y="147.4">39</text>
<text x="128.2" y="149.9">40</text>
<text x="135.8" y="146.1">DB5+</text>
<text x="135.8" y="148.6">DB5-</text>
<text x="152.7" y="148.6">DB4+</text>
<text x="153.2" y="146.1">DB4-</text>
<text x="163.4" y="149.9">41</text>
<text x="163.4" y="147.4">42 D2_04N</text>
<text x="163.4" y="144.8">43 D2_04P</text>
<text x="102.8" y="153.4">C52</text>
<text x="102.8" y="156">0.01uF</text>
<text x="134.2" y="154.9">AD9726</text>
<text x="135.8" y="151.1">DBVDD</text>
<text x="150.2" y="151.1">DBGND</text>
<text x="230.5" y="152.4">POWER</text>
<text x="230.5" y="154.9">DAC_CARD_5OF5.sch</text>
<text x="111" y="160">DGND</text>
<text x="217.8" y="157.5">DBVDD33</text>
<text x="217.8" y="160">CLKVDD25</text>
<text x="235.6" y="158.7">DBVDD33</text>
<text x="235.6" y="161.2">CLKVDD25</text>
<text x="217.8" y="162.5">DVDD25</text>
<text x="217.8" y="165.1">VCCAUX25</text>
<text x="235.6" y="163.8">DVDD25</text>
<text x="235.6" y="166.3">VCCAUX25</text>
<text x="5.6" y="178.7">A</text>
<text x="262.4" y="178.7">A</text>
<text x="174.5" y="180.2">Title</text>
<text x="174.5" y="187.8">Size</text>
<text x="175.8" y="191.6">B</text>
<text x="187.2" y="187.8">Number</text>
<text x="237.9" y="187.8">Revision</text>
<text x="174.5" y="195.4">Date:</text>
<text x="174.5" y="197.9">File:</text>
<text x="185.9" y="197.9">E:\engineering jobs\..\DAC_CARD_3OF5.sch</text>
<text x="185.9" y="195.4">7-Feb-2011</text>
<text x="225.2" y="197.9">Drawn By:</text>
<text x="225.2" y="195.4">Sheet</text>
<text x="232.3" y="195.4">of</text>
<text x="37" y="200.4">1</text>
<text x="101.8" y="200.4">2</text>
<text x="166.7" y="200.4">3</text>
<text x="231.5" y="200.4">4</text>
</g>
</svg>
